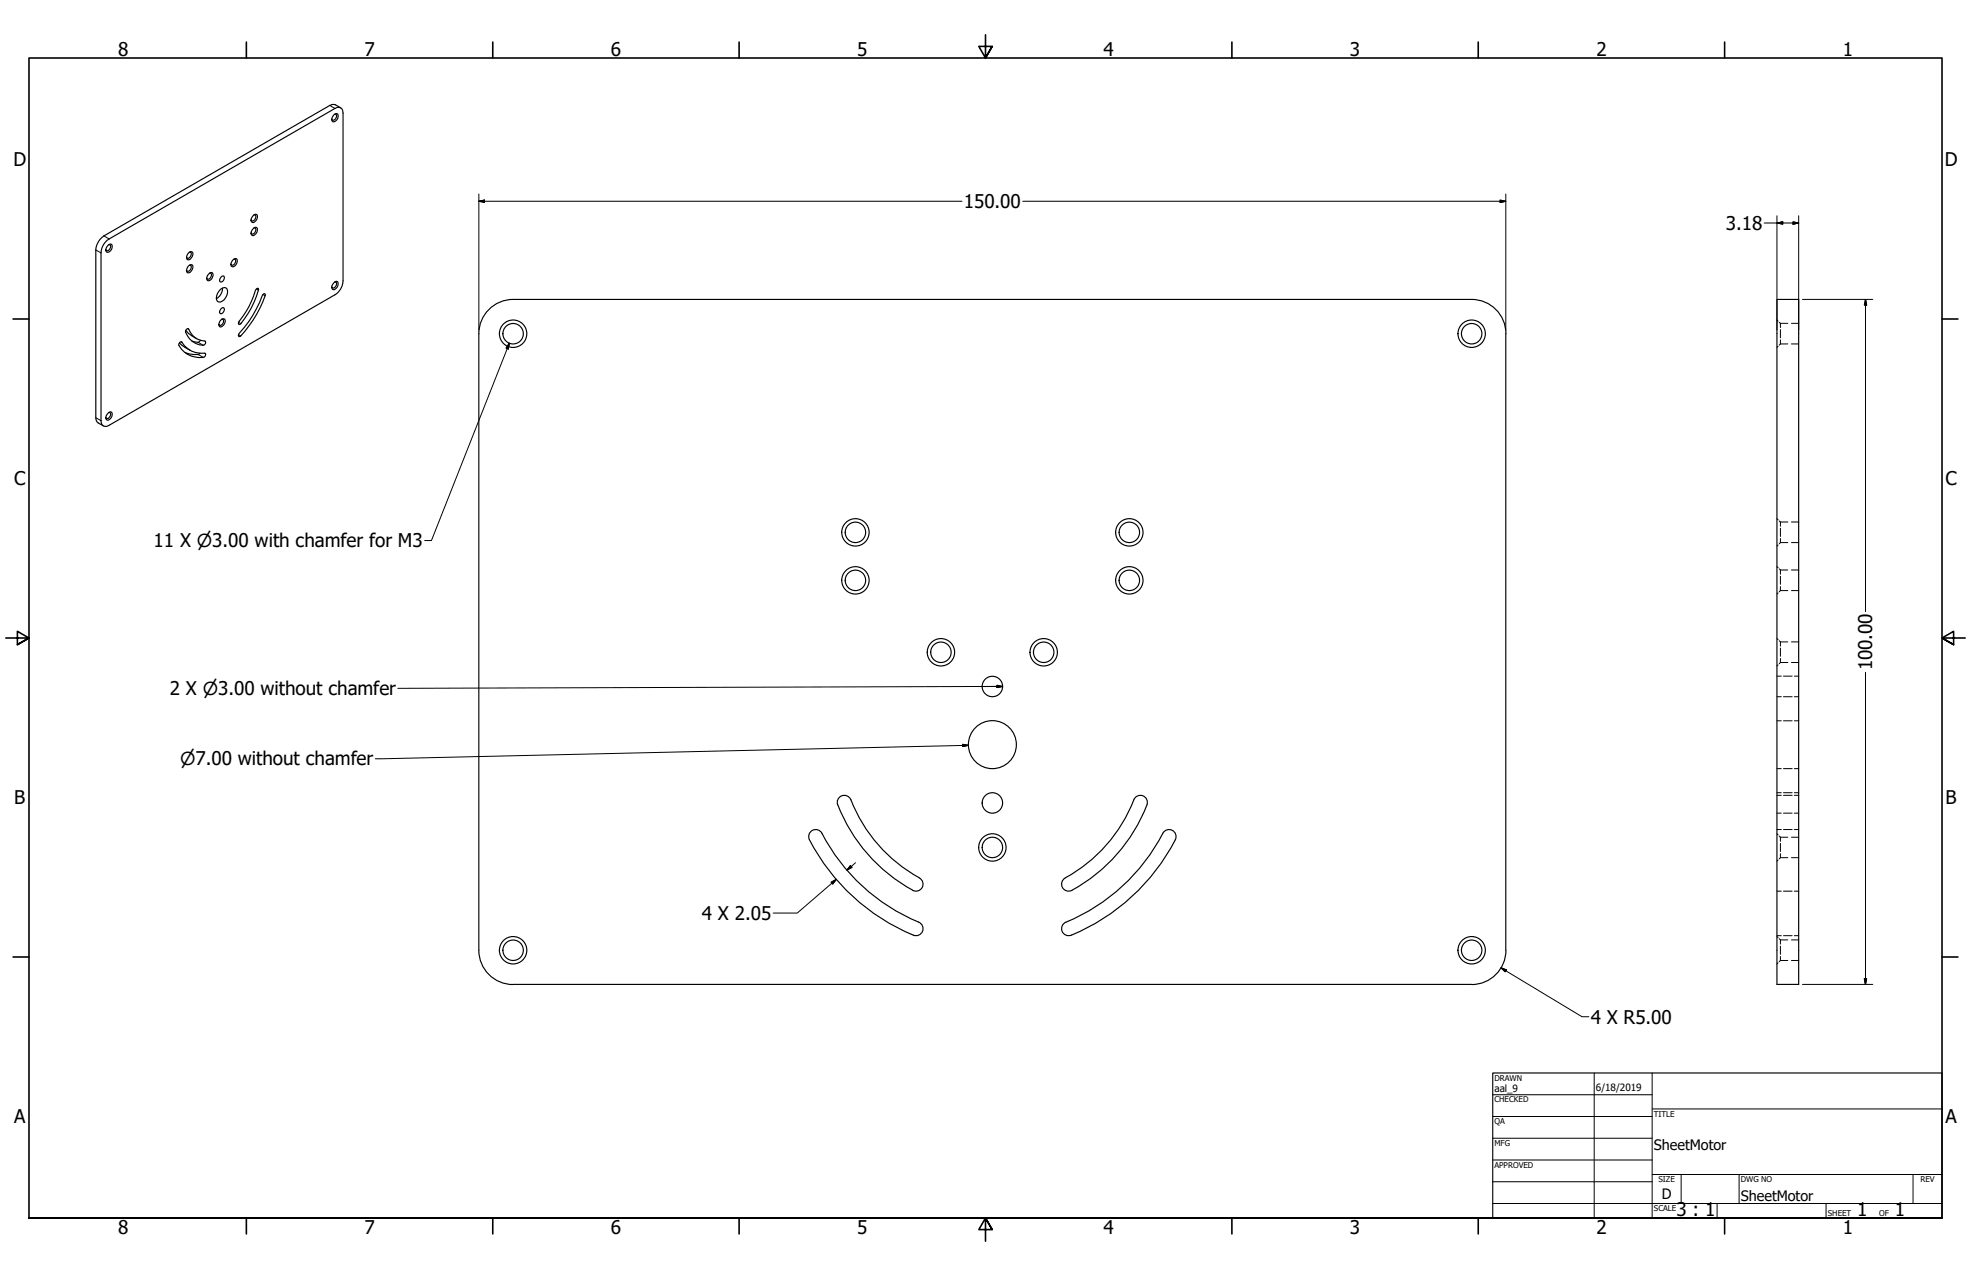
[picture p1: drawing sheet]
<svg xmlns="http://www.w3.org/2000/svg" width="864mm" height="559mm" viewBox="0 0 864 559" stroke-linecap="round" stroke-linejoin="round" font-family="sans-serif">
<!-- layer: Visible (ANSI) -->
<g fill="none" stroke="#000" stroke-width=".51">
<path d="M146.4 50.2l1.1-.5a2.13 2.13 0 0 1 .6 2.2 2.13 2.13 0 0 1-1.7 1.4h-.5a1.97 1.97 0 0 1 .5-3.1zM146.6 50h.5a1.63 1.63 0 0 1 .1 1.8 1.63 1.63 0 0 1-1.6 .8l-.2-.5M149.3 47.2l-3-1.5-1.8 .5-99 57.1a8.2 8.2 0 0 0-3.5 6.2v73.4l.5 1.8 2.8 1.8M111 94.4l1.1-.6a2.16 2.16 0 0 1 .4 2.3 2.16 2.16 0 0 1-2 1.3 1.91 1.91 0 0 1 .5-3zM111.3 99.8h.4a1.58 1.58 0 0 1 .1 1.8 1.58 1.58 0 0 1-1.6 .8l-.2-.5M111.3 94.1h.4a1.58 1.58 0 0 1 .1 1.8 1.58 1.58 0 0 1-1.6 .7l-.2-.4M46.9 105.3l99.8-57.8a2.16 2.16 0 0 1 2.6-.3 2.16 2.16 0 0 1 1 2.3v73.5a7.5 7.5 0 0 1-3.6 6.1l-98.9 57.1a2.16 2.16 0 0 1-2.5 .3 2.16 2.16 0 0 1-1-2.3v-73.5a7.7 7.7 0 0 1 2.6-5.4zM47.4 107.4l1.1-.5a2.13 2.13 0 0 1 .6 2.1 2.13 2.13 0 0 1-1.7 1.5h-.5a1.97 1.97 0 0 1 .5-3.1zM47.6 107.2l.5-.1a1.63 1.63 0 0 1 .1 1.8 1.63 1.63 0 0 1-1.6 .8l-.2-.4M82.7 110.7l.6-.5 1 .2a2.42 2.42 0 0 1-2.1 3.3 2.03 2.03 0 0 1 .5-3zM82.7 116.4l.6-.4 1 .1a2.42 2.42 0 0 1-2.1 3.3 2.03 2.03 0 0 1 .5-3zM82.9 110.5l.5-.1a1.59 1.59 0 0 1 .1 1.8 1.59 1.59 0 0 1-1.6 .8l-.2-.4"/>
<path d="M82.9 116.2l.5-.1a1.59 1.59 0 0 1 .1 1.8 1.59 1.59 0 0 1-1.6 .8l-.2-.4M91.6 119.9l.5-.5 1 .1a2.45 2.45 0 0 1-2 3.4 1.91 1.91 0 0 1 .5-3zM91.8 119.6h.5a1.6 1.6 0 0 1 .1 1.8 1.6 1.6 0 0 1-1.6 .8l-.2-.5M102.2 113.7l1.1-.5a2.12 2.12 0 0 1 .6 2.2 2.12 2.12 0 0 1-1.7 1.4h-.5a1.91 1.91 0 0 1 .5-3.1zM102.4 113.5h.5a1.63 1.63 0 0 1 .1 1.8 1.63 1.63 0 0 1-1.6 .8l-.2-.5M111 100.1l1.1-.6a2.16 2.16 0 0 1 .4 2.4 2.16 2.16 0 0 1-2 1.2 1.91 1.91 0 0 1 .5-3zM96.6 126.7a1.71 1.71 0 0 1 2.3-.7 1.71 1.71 0 0 1 .8 2.2 4.3 4.3 0 0 1-3.8 4.1 1.94 1.94 0 0 1-1-2.8l.4-1zM97.1 139.8h.4a1.55 1.55 0 0 1 .2 1.8 1.55 1.55 0 0 1-1.6 .8l-.2-.4M97.2 134.9l.8-.1a1.84 1.84 0 0 1-1.3 2.6l-.4-.2a1.95 1.95 0 0 1 .9-2.3zM97.2 121l.8-.1a1.62 1.62 0 0 1 0 1.8 1.62 1.62 0 0 1-1.7 .6 2.08 2.08 0 0 1 .9-2.3zM97.5 126.2a5.3 5.3 0 0 1-2.7 4.6M112.5 126.4l.7-.1 .1 .3a37.2 37.2 0 0 1-8.1 15.4l-.7-.1v-.8a40.6 40.6 0 0 0 7.6-14.4z"/>
<path d="M115.1 129l.8-.4 .4 .5a48.1 48.1 0 0 1-11.2 18.3h-.4a1.02 1.02 0 0 1 .2-1.5 49.8 49.8 0 0 0 10.2-16.9zM146.4 123.8l1.1-.6a2.16 2.16 0 0 1 .4 2.3 2.16 2.16 0 0 1-2 1.3 1.91 1.91 0 0 1 .5-3zM146.6 123.5h.5a1.58 1.58 0 0 1 .1 1.8 1.58 1.58 0 0 1-1.6 .7l-.2-.4M644.8 131.1h-420a15 15 0 0 0-15 15v270a15 15 0 0 0 15 15.1l420-.1M644.8 131.1a15 15 0 0 1 15 15M778.6 131.1h9.5v300h-9.5zM78.6 150.2l1.2 1.1 3.4 2.1M78.7 150.1l.7-.4a10.7 10.7 0 0 0 10.6 5l.1 .4a1.35 1.35 0 0 1-1 1.4 10.3 10.3 0 0 1-10.8-5.5zM81.2 154.4a10.4 10.4 0 0 0 6 .7l.4-.4M81.4 144.7l1.1 1.3 3.7 2.3M81.7 144.2l.7-.3a8.5 8.5 0 0 0 7.6 5.6l.1 .4a1.21 1.21 0 0 1-1.1 1.3 8.3 8.3 0 0 1-7.7-6.1zM87.8 149l-1 .9-2.7-.5"/>
<path d="M96.8 140.1l.6-.5 1 .2a2.42 2.42 0 0 1-2.1 3.3 2.03 2.03 0 0 1 .5-3zM659.8 146.1v270M47.4 180.9l1.1-.6a2.16 2.16 0 0 1 .4 2.4 2.16 2.16 0 0 1-2 1.3 1.91 1.91 0 0 1 .5-3.1zM47.6 180.7h.5a1.58 1.58 0 0 1 .1 1.7 1.58 1.58 0 0 1-1.6 .8l-.2-.4M372.8 350.2a67.7 67.7 0 0 0 30.6 34.7 3.1 3.1 0 0 1 .5 4.1 3.1 3.1 0 0 1-4 .9 72.9 72.9 0 0 1-33-38.1 3.1 3.1 0 0 1 2.2-3.4 3.1 3.1 0 0 1 3.7 1.9M497.6 349.1a3.1 3.1 0 0 1 3.8-.3 3.1 3.1 0 0 1 1.1 3.7 72.3 72.3 0 0 1-33.5 37.7 3.1 3.1 0 0 1-3.6-1.9 3.1 3.1 0 0 1 1.3-3.8 67.3 67.3 0 0 0 30.4-34.9zM360.1 364.9a84.9 84.9 0 0 0 43.1 39.3 3.1 3.1 0 0 1 .8 4 3.1 3.1 0 0 1-3.8 1.3 90.4 90.4 0 0 1-45.5-41.8M360.1 364.9a3.1 3.1 0 0 0-4.1-1.3 3.1 3.1 0 0 0-1.3 4.2M509.5 364.9a3.1 3.1 0 0 1 4.1-1.3 3.1 3.1 0 0 1 1.4 4.2M509.5 364.9a84.7 84.7 0 0 1-43.1 39.3 3.1 3.1 0 0 0-.9 4 3.1 3.1 0 0 0 3.9 1.3M515 367.8a90.3 90.3 0 0 1-45.6 41.7M659.8 416.2a15 15 0 0 1-15 15"/>
<circle cx="224.8" cy="146.1" r="4.5"/>
<circle cx="224.8" cy="146.1" r="6"/>
<circle cx="644.8" cy="146.1" r="4.5"/>
<circle cx="644.8" cy="146.1" r="6"/>
<circle cx="374.8" cy="233.1" r="4.5"/>
<circle cx="374.8" cy="233.1" r="6"/>
<circle cx="494.8" cy="233.1" r="4.5"/>
<circle cx="494.8" cy="233.1" r="6"/>
<circle cx="374.8" cy="254.2" r="4.5"/>
<circle cx="374.8" cy="254.2" r="6"/>
<circle cx="494.8" cy="254.2" r="4.5"/>
<circle cx="494.8" cy="254.2" r="6"/>
<circle cx="412.3" cy="285.7" r="4.5"/>
<circle cx="412.3" cy="285.7" r="6"/>
<circle cx="457.3" cy="285.7" r="4.5"/>
<circle cx="457.3" cy="285.7" r="6"/>
<circle cx="434.8" cy="300.6" r="4.5"/>
<circle cx="434.8" cy="326.1" r="10.5"/>
<circle cx="434.8" cy="351.6" r="4.5"/>
<circle cx="434.8" cy="371.1" r="4.5"/>
<circle cx="434.8" cy="371.1" r="6"/>
<circle cx="224.8" cy="416.1" r="4.5"/>
<circle cx="224.8" cy="416.1" r="6"/>
<circle cx="644.8" cy="416.1" r="4.5"/>
<circle cx="644.8" cy="416.1" r="6"/>
</g>
<!-- layer: Hidden (ANSI) -->
<g fill="none" stroke="#000" stroke-width=".44">
<path d="M778.6 140.1l.5 .6M779.1 151.6l-.5 .5M779.6 141.2l.5 .4M780.1 141.6v1.8M780.1 144.3v3.7M780.1 148.8v1.8M780.1 150.6l-.5 .5M780.1 150.6h3.2M780.1 141.6h3.2M784.9 150.6h3.2M784.9 141.6h3.2M778.6 227.1l.5 .5"/>
<path d="M779.1 238.6l-.5 .5M779.6 228.2l.5 .4M780.1 228.6v1.8M780.1 231.3v3.6M780.1 235.8v1.8M780.1 237.6l-.5 .5M780.1 237.6h3.2M780.1 228.6h3.2M784.9 237.6h3.2M784.9 228.6h3.2M778.6 248.2l.5 .4M779.1 259.7l-.5 .5"/>
<path d="M779.6 249.1l.5 .5M780.1 249.6v1.9M780.1 252.3v3.6M780.1 256.9v1.7M780.1 258.6l-.5 .5M780.1 258.6h3.2M780.1 249.6h3.2M784.9 258.6h3.2M784.9 249.6h3.2M778.6 279.7l.5 .4M778.6 296.1h1.9M779.1 291.1l-.5 .6"/>
<path d="M779.6 280.6l.5 .5M780.1 281.1v1.9M780.1 283.8v3.6M780.1 288.4v1.7M780.1 290.1l-.5 .5M780.1 290.1h3.2M780.1 281.1h3.2M781.4 296.1h3.8M784.9 290.1h3.2M784.9 281.1h3.2M786.2 296.1h1.9M778.6 305.1h1.9"/>
<path d="M778.6 315.7h1.9M781.4 305.1h3.8M781.4 315.7h3.8M786.2 305.1h1.9M786.2 315.7h1.9M778.6 336.6h1.9M781.4 336.6h3.8M786.2 336.6h1.9M778.6 348.3h1.9M778.6 356.1h1.9M778.6 347.2h1.9M781.4 348.3h3.8"/>
<path d="M781.4 356.1h3.8M781.4 347.2h3.8M786.2 348.3h1.9M786.2 356.1h1.9M786.2 347.2h1.9M778.6 365.1l.5 .5M778.6 363.3h1.9M779.1 376.6l-.5 .5M779.6 366.1l.5 .5M780.1 366.6v1.8M780.1 369.3v3.6M780.1 373.8v1.8"/>
<path d="M780.1 375.6l-.5 .5M780.1 375.6h3.2M780.1 366.6h3.2M781.4 363.3h3.8M784.9 375.6h3.2M784.9 366.6h3.2M786.2 363.3h1.9M778.6 390.3h1.9M781.4 390.3h3.8M786.2 390.3h1.9M778.6 410.1l.5 .6M778.6 409.8h1.9"/>
<path d="M779.6 411.1l.5 .5M780.1 411.6v1.8M780.1 414.3v3.7M780.1 418.8v1.8M780.1 411.6h3.2M781.4 409.8h3.8M784.9 411.6h3.2M786.2 409.8h1.9M779.1 421.6l-.5 .5M780.1 420.6l-.5 .5M780.1 420.6h3.2M784.9 420.6h3.2"/>
</g>
<!-- layer: Visible Narrow (ANSI) -->
<path d="M144.5 46.2l2.2 1.3M42 109.5l2.3 1.2M45.5 103.3l2.3 1.3M112.3 126.6l.9 .5M115.2 129l.9 .5M79.4 149.7l.3 .2M82.2 143.9l.5 .2M86.8 149.9l2.2 1.3M86.9 155.3l2.2 1.2M104.5 141.2l1 .5M104.5 146.6l1 .5M42 182.9l2.3 1.3" fill="none" stroke="#000" stroke-width=".44"/>
<!-- layer: Border (ANSI) -->
<g fill="none" stroke="#000" stroke-width=".7">
<path d="M107.9 18.4v7M215.9 18.4v7M323.8 18.4v7M431.8 15.2v10.2l-2.9-5.1h5.8l-2.9 5.1 2.9-5.1M539.8 18.4v7M647.7 18.4v7M755.6 18.4v7M5.7 139.7h7M850.9 139.7h7M2.5 279.4h10.2l-5.1-2.9v5.8l5.1-2.9-5.1 2.9M861.1 279.4h-10.2l5.1-2.9v5.8l-5.1-2.9 5.1 2.9M5.7 419.1h7"/>
<path d="M850.9 419.1h7M12.7 533.4v-508h838.2v508h-838.2h838.2M107.9 533.4v7M215.9 533.4v7M323.8 533.4v7M434.7 538.5l-2.9-5.1 2.9 5.1h-5.8l2.9-5.1v10.2M539.8 533.4v7M647.7 533.4v7M755.6 533.4v7"/>
</g>
<!-- layer: Title (ANSI) -->
<g fill="none" stroke="#000" stroke-width=".44">
<path d="M654 479.4h69.9M698.5 469.9v63.5M723.9 469.9v63.5M654 488.9h69.9M654 498.5h69.9M723.9 485.6h127M654 508h69.9M654 517.5h69.9M723.9 514.3h127M736.6 514.3v12.7M762 514.3v12.7M838.2 514.3v12.7"/>
<path d="M654 527h196.9M752.3 527v6.4M800.1 527v6.4"/>
</g>
<path d="M654 469.9h196.9v63.5h-196.9z" fill="none" stroke="#000" stroke-width=".51"/>
<!-- layer: Dimension (ANSI) -->
<g fill="none" stroke="#000" stroke-width=".44">
<path d="M209.8 88.1l2.5-.5v1zM209.8 88.1h211.7M209.8 85v59.5M448.1 88.1h211.7M657.3 87.6l2.5 .5-2.5 .5zM659.8 85v59.5M773 97.7h15.1M778.6 97.7l2.5-.5v1zM778.6 94.5v50M785.6 97.2l2.5 .5-2.5 .5zM788.1 94.5v50M789.7 131.1h30.8"/>
<path d="M817.4 131.1l.5 2.5h-1zM817.4 131.1v136.7M223.1 150.3l-.4 2.5-1-.3zM223.1 150.3l-34.1 86.4h-2.9M817.4 294.4v136.7M430.3 300.7l6.5-.1-262.5 .8M436.8 300.1l2.5 .5-2.5 .5zM436.8 300.6h2.5M421.8 325.9l2.5 .5-2.5 .5zM424.3 326.4l-259.9 5.9M372.6 379.1l.7 .8-2.2 1.2zM374.8 377.8l-3.7 3.3"/>
<path d="M364.2 386.3l2.2-1.2-1.5 2zM366.4 385.1l-17.1 14.8h-10.5M657.7 423.9l2.3 .9-.5 .8zM657.7 423.9l35.5 21.4h3M789.7 431.1h30.8M816.9 428.6h1l-.5 2.5z"/>
</g>
<g fill="#000" stroke="#000" stroke-width=".44">
<path d="M209.8 88.1l2.5-.5zM209.8 88.1l2.5-.5v1zM657.3 88.6l2.5-.5zM657.3 87.6l2.5 .5-2.5 .5zM778.6 97.7l2.5-.5zM778.6 97.7l2.5-.5v1zM785.6 98.2l2.5-.5zM785.6 97.2l2.5 .5-2.5 .5zM817.4 131.1l.5 2.5zM817.4 131.1l.5 2.5h-1zM223.1 150.3l-.4 2.5zM223.1 150.3l-.4 2.5-1-.3z"/>
<path d="M436.8 301.1l2.5-.5zM436.8 300.1l2.5 .5-2.5 .5zM421.8 326.9l2.5-.5zM421.8 325.9l2.5 .5-2.5 .5zM372.6 379.1l-1.5 2zM372.6 379.1l.7 .8-2.2 1.2zM366.4 385.1l-1.5 2zM364.2 386.3l2.2-1.2-1.5 2zM657.7 423.9l2.3 .9zM657.7 423.9l2.3 .9-.5 .8zM816.9 428.6l.5 2.5zM816.9 428.6h1l-.5 2.5z"/>
</g>
<g font-size="8.3">
<text x="51.8" y="24.4">8</text>
<text x="159.7" y="24.4">7</text>
<text x="267.7" y="24.4">6</text>
<text x="375.6" y="24.4">5</text>
<text x="483.6" y="24.4">4</text>
<text x="591.5" y="24.4">3</text>
<text x="699.5" y="24.4">2</text>
<text x="807.4" y="24.4">1</text>
<text x="5.9" y="72.8">D</text>
<text x="852.1" y="72.8">D</text>
<text x="422.3" y="91.1">150.00</text>
<text x="756.2" y="100.6">3.18</text>
<text x="6.2" y="212.5">C</text>
<text x="852.4" y="212.5">C</text>
<text x="67.3" y="239.6">11 X ⌀3.00 with chamfer for M3</text>
<text x="820.4" y="293.6" transform="rotate(-90 820.4 293.6)">100.00</text>
<text x="74.4" y="304.4">2 X ⌀3.00 without chamfer</text>
<text x="6.2" y="352.2">B</text>
<text x="852.5" y="352.2">B</text>
<text x="307.5" y="402.8">4 X 2.05</text>
<text x="697" y="448.2">4 X R5.00</text>
<text x="6.2" y="491.9">A</text>
<text x="852.4" y="491.9">A</text>
<text x="734.5" y="532.5">3 : 1</text>
<text x="813.7" y="532.6">1</text>
<text x="830.3" y="532.6">1</text>
<text x="51.8" y="540.4">8</text>
<text x="159.7" y="540.4">7</text>
<text x="267.7" y="540.4">6</text>
<text x="375.6" y="540.4">5</text>
<text x="483.6" y="540.4">4</text>
<text x="591.5" y="540.4">3</text>
<text x="699.5" y="540.4">2</text>
<text x="807.4" y="540.4">1</text>
</g>
<text font-size="7.9" x="78.9" y="335.2">⌀7.00 without chamfer</text>
<g font-size="6.3">
<text x="724.7" y="503.4">SheetMotor</text>
<text x="728.1" y="524.9">D</text>
<text x="762.8" y="526.2">SheetMotor</text>
</g>
<g font-size="4.4">
<text x="654.8" y="478">aal_9</text>
<text x="699.3" y="478">6/18/2019</text>
</g>
<g font-size="3.5">
<text x="654.8" y="473.2">DRAWN</text>
<text x="654.8" y="482.8">CHECKED</text>
<text x="724.7" y="488.9">TITLE</text>
<text x="654.8" y="492.3">QA</text>
<text x="654.8" y="501.8">MFG</text>
<text x="654.8" y="511.4">APPROVED</text>
<text x="726.7" y="517.7">SIZE</text>
<text x="762.8" y="517.7">DWG NO</text>
<text x="841.4" y="517.7">REV</text>
<text x="724.7" y="530.4">SCALE</text>
<text x="800.9" y="532.6">SHEET</text>
<text x="823.3" y="532.6">OF</text>
</g>
</svg>
